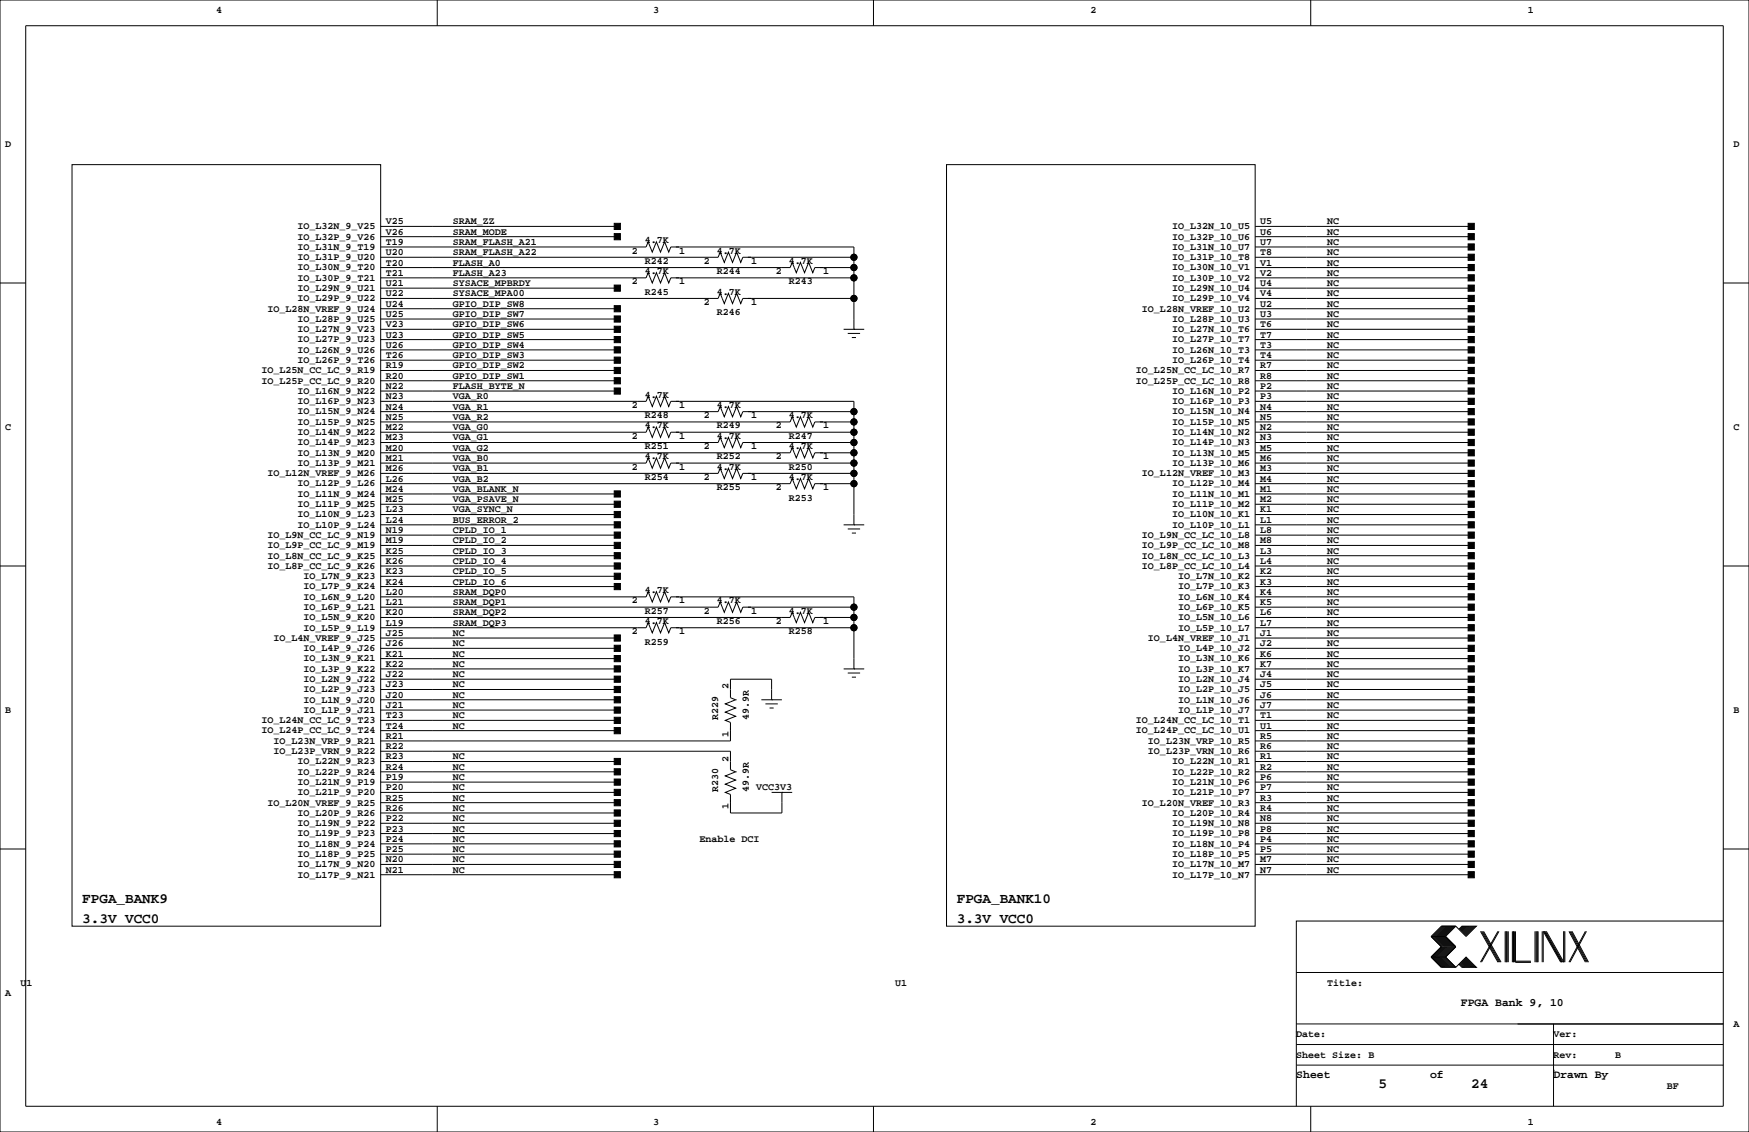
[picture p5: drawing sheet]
<svg xmlns="http://www.w3.org/2000/svg" width="432mm" height="279mm" viewBox="0 0 432 279" stroke-linecap="round" stroke-linejoin="round" font-family="sans-serif">
<g fill="none" stroke="#000" stroke-width=".25">
<path d="M0 0h431.8v279.4h-431.8zM6.3 6.4h419.1v266.6h-419.1zM107.9 0v6.4M215.6 0v6.4M323.6 0v6.4M17.8 40.6h76.2v188h-76.2zM94 55.9h58.4M94 58.4h58.4M160 59.7h.1M160 59.7l1 2.5 1.1-2.5 1 2.5 1-2.5 1 2.5 .5-1.2h45.2v20.3M160 59.7l-.5 1.3h-65.5M233.7 40.6h76.2v188h-76.2z"/>
<path d="M309.9 55.9h53.3M309.9 58.4h53.3M0 69.8h6.3M94 76.2h58.4M94 78.7h58.4M94 71.1h58.4M160 67.3h.1M160 67.3l1 2.5 1.1-2.5 1 2.5 1-2.5 1 2.5 .5-1.2h45.2M160 67.3l-.5 1.3h-65.5M177.8 72.4h.1M177.8 72.4l1 2.5 1-2.5 1 2.5 1.1-2.5 1 2.5 .5-1.2h27.4M177.8 62.2h.1"/>
<path d="M177.8 62.2l1 2.6 1-2.6 1 2.6 1.1-2.6 1 2.6 .5-1.3h27.4M177.8 72.4l-.5 1.3h-83.3M177.8 62.2l-.5 1.3h-83.3M195.6 64.8h.1M195.6 64.8l1 2.5 1-2.5 1 2.5 1-2.5 1.1 2.5 .5-1.3h9.6M195.6 64.8l-.5 1.2h-101.1M309.9 76.2h53.3M309.9 78.7h53.3M309.9 71.1h53.3M309.9 73.7h53.3M309.9 66h53.3M309.9 68.6h53.3"/>
<path d="M309.9 61h53.3M309.9 63.5h53.3M425.4 69.8h6.4M94 96.5h58.4M94 91.4h58.4M94 94h58.4M94 86.4h58.4M94 88.9h58.4M94 81.3h58.4M94 83.8h58.4M160 97.8h.1M160 97.8l1 2.5 1.1-2.5 1 2.5 1-2.5 1 2.5 .5-1.2h45.2v30.4"/>
<path d="M160 97.8l-.5 1.3h-65.5M208.3 81.3h5.1M209.3 82.3h3M210.3 83.3h1M210.8 81.3h.1M309.9 96.5h53.3M309.9 99.1h53.3M309.9 91.4h53.3M309.9 94h53.3M309.9 86.4h53.3M309.9 88.9h53.3M309.9 81.3h53.3"/>
<path d="M309.9 83.8h53.3M160 113h.1M160 113l1 2.6 1.1-2.6 1 2.6 1-2.6 1 2.6 .5-1.3h45.2M160 105.4h.1M160 105.4l1 2.5 1.1-2.5 1 2.5 1-2.5 1 2.5 .5-1.2h45.2M160 113l-.5 1.3h-65.5M160 105.4l-.5 1.3h-65.5M177.8 115.6h.1M177.8 115.6l1 2.5 1-2.5 1 2.5 1.1-2.5 1 2.5 .5-1.3h27.4M177.8 107.9h.1M177.8 107.9l1 2.6 1-2.6 1 2.6 1.1-2.6 1 2.6 .5-1.3h27.4M177.8 100.3h.1"/>
<path d="M177.8 100.3l1 2.6 1-2.6 1 2.6 1.1-2.6 1 2.6 .5-1.3h27.4M177.8 115.6l-.5 1.2h-83.3M177.8 107.9l-.5 1.3h-83.3M177.8 100.3l-.5 1.3h-83.3M195.6 118.1h.1M195.6 118.1l1 2.6 1-2.6 1 2.6 1-2.6 1.1 2.6 .5-1.3h9.6M195.6 110.5h.1M195.6 110.5l1 2.5 1-2.5 1 2.5 1-2.5 1.1 2.5 .5-1.2h9.6M195.6 102.9h.1M195.6 102.9l1 2.5 1-2.5 1 2.5 1-2.5 1.1 2.5 .5-1.3h9.6M195.6 118.1l-.5 1.3h-101.1M195.6 110.5l-.5 1.3h-101.1"/>
<path d="M195.6 102.9l-.5 1.2h-101.1M309.9 116.8h53.3M309.9 119.4h53.3M309.9 111.8h53.3M309.9 114.3h53.3M309.9 106.7h53.3M309.9 109.2h53.3M309.9 101.6h53.3M309.9 104.1h53.3M0 139.7h6.3M94 129.5h58.4M94 127h58.4"/>
<path d="M94 121.9h58.4M94 124.5h58.4M94 137.2h58.4M94 139.7h58.4M94 132.1h58.4M94 134.6h58.4M208.3 129.5h5.1M209.3 130.6h3M210.3 131.6h1M210.8 129.5h.1M309.9 129.5h53.3M309.9 127h53.3"/>
<path d="M309.9 121.9h53.3M309.9 124.5h53.3M309.9 137.2h53.3M309.9 139.7h53.3M309.9 132.1h53.3M309.9 134.6h53.3M425.4 139.7h6.4M94 157.5h58.4M94 142.2h58.4M94 144.8h58.4M160 153.7h.1M160 153.7l1 2.5 1.1-2.5 1 2.5 1-2.5 1 2.5 .5-1.3h45.2"/>
<path d="M160 146h.1M160 146l1 2.6 1.1-2.6 1 2.6 1-2.6 1 2.6 .5-1.3h45.2v17.8M160 153.7l-.5 1.2h-65.5M160 146l-.5 1.3h-65.5M177.8 148.6h.1M177.8 148.6l1 2.5 1-2.5 1 2.5 1.1-2.5 1 2.5 .5-1.2h27.4M177.8 148.6l-.5 1.3h-83.3M195.6 151.1h.1M195.6 151.1l1 2.6 1-2.6 1 2.6 1-2.6 1.1 2.6 .5-1.3h9.6M195.6 151.1l-.5 1.3h-101.1M309.9 157.5h53.3M309.9 152.4h53.3"/>
<path d="M309.9 154.9h53.3M309.9 147.3h53.3M309.9 149.9h53.3M309.9 142.2h53.3M309.9 144.8h53.3M94 165.1h58.4M94 172.7h58.4M94 175.3h58.4M94 177.8h58.4M94 167.6h58.4M94 170.2h58.4M94 162.6h58.4"/>
<path d="M94 160h58.4M181.6 172.7h.1M181.6 172.7l-2.5 1 2.5 1.1-2.5 1 2.5 1-2.5 1 1.2 .5v4.6h-86.3M181.6 172.7l-1.3-.5v-4.6h10.2v5.1M188 172.7h5M189 173.7h3M190 174.8h1M190.5 172.7h.1M208.3 165.1h5.1M209.3 166.1h3M210.3 167.1h1M210.8 165.1h.1"/>
<path d="M309.9 165.1h53.3M309.9 172.7h53.3M309.9 175.3h53.3M309.9 177.8h53.3M309.9 167.6h53.3M309.9 170.2h53.3M309.9 162.6h53.3M309.9 160h53.3M94 198.1h58.4M94 193h58.4M94 195.6h58.4M94 188h58.4"/>
<path d="M94 190.5h58.4M94 185.4h86.3v4.6l1.3 .5M94 180.3h58.4M181.6 190.5h.1M181.6 190.5l-2.5 1 2.5 1-2.5 1 2.5 1.1-2.5 1 1.2 .5v4.6h12.7v-5.1M190.5 195.6h5.1M193 195.6h.1M309.9 198.1h53.3M309.9 193h53.3M309.9 195.6h53.3M309.9 188h53.3M309.9 190.5h53.3"/>
<path d="M309.9 182.9h53.3M309.9 185.4h53.3M309.9 180.3h53.3M0 209.5h6.3M94 213.4h58.4M94 215.9h58.4M94 208.3h58.4M94 210.8h58.4M94 203.2h58.4M94 205.7h58.4M94 200.7h58.4M309.9 213.4h53.3"/>
<path d="M309.9 215.9h53.3M309.9 208.3h53.3M309.9 210.8h53.3M309.9 203.2h53.3M309.9 205.7h53.3M309.9 200.7h53.3M425.4 209.5h6.4M353.3 236.2l2.6 2.6h3.5M353.3 231.1l2.6 2.6-2.6 2.5M353.3 236.2h3.6M353.3 231.1h3.6M356.1 228.6l-2.5 2.5 2.5 2.6-2.5 2.5 2.5 2.6"/>
<path d="M356.4 228.6l-2.6 2.5 2.6 2.6-2.6 2.5 2.6 2.6M356.6 228.6l-2.5 2.5 2.5 2.6-2.5 2.5 2.5 2.6M356.9 228.6l-2.6 2.5 2.6 2.6-2.6 2.5 2.6 2.6M356.9 231.1l2.5 2.6-2.5 2.5M356.9 236.2l2.5 2.6M357.1 228.6l-2.5 2.5 2.5 2.6-2.5 2.5 2.5 2.6M357.4 228.6l-2.6 2.5 2.6 2.6-2.6 2.5 2.6 2.6M357.6 228.6l-2.5 2.5 2.5 2.6-2.5 2.5 2.5 2.6M357.9 228.6l-2.6 2.5 2.6 2.6-2.6 2.5 2.6 2.6M358.1 228.6l-2.5 2.5 2.5 2.6-2.5 2.5 2.5 2.6M358.4 228.6l-2.5 2.5 2.5 2.6-2.5 2.5 2.5 2.6M358.6 228.6l-2.5 2.5 2.5 2.6-2.5 2.5 2.5 2.6"/>
<path d="M358.9 228.6l-2.5 2.5 2.5 2.6-2.5 2.5 2.5 2.6M359.2 228.6l-2.6 2.5 2.6 2.6-2.6 2.5 2.6 2.6M359.4 228.6l2.5 2.5 2.6-2.5h-3.6l-.7 .8M359.4 228.6h-3.5l-2.6 2.5M359.4 228.6l-2.5 2.5M360.2 238l.7 .8h3.6l-2.6-2.6-2.5 2.6M360.4 237.7l1 1.1M360.4 238l.8 .8M360.7 237.5l1.2 1.3M360.7 237.7l1 1.1M360.9 237.2l1.6 1.6M360.9 237.5l1.3 1.3"/>
<path d="M361.2 237l1.8 1.8M361.2 237.2l1.5 1.6M361.2 228.6l-.8 .8M361.4 236.7l2.1 2.1M361.4 237l1.8 1.8M361.4 228.6l-1 1M361.7 236.5l2.3 2.3M361.7 236.7l2 2.1M361.7 228.6l-1 1M361.9 236.5l2.3 2.3M361.9 228.6l-1.2 1.3M362.2 228.6l-1.3 1.3"/>
<path d="M362.5 228.6l-1.6 1.5M362.7 228.6l-1.5 1.5M363 228.6l-1.8 1.8M363.2 228.6l-1.8 1.8M363.5 228.6l-2.1 2M363.7 228.6l-2 2M364 228.6l-2.3 2.3M364.2 228.6l-2.3 2.3M365.5 229.9l4.3 7.6M365.8 229.9l4.3 7.6M366 229.9l4.3 7.6M366.3 229.9l4.3 7.6"/>
<path d="M369.8 229.9l-4.3 7.6M370.1 229.9l-4.3 7.6M371.6 229.9v7.6M371.9 229.9v7.6M372.1 229.9v7.6M372.4 229.9v7.6M373.4 229.9v7.6M373.6 229.9v7.6M373.9 229.9v7.6M374.1 229.9v7.6h3.9M374.1 237.2h3.9M379 229.9v7.6"/>
<path d="M379.2 229.9v7.6M379.5 229.9v7.6M379.7 229.9v7.6M380.7 229.9v7.6M381 237.5v-7.6l4.3 7.6M381.3 229.9l4.3 7.6M381.5 229.9l4.3 7.6M381.8 229.9l4.3 7.6v-7.6M386.3 229.9v7.6M387.3 229.9l4.1 7.6M387.6 229.9l4.1 7.6M387.9 229.9l4 7.6"/>
<path d="M388.1 229.9l4.1 7.6M391.4 229.9l-4.1 7.6M391.7 229.9l-4.1 7.6M425.4 227.3h-105.4v35.6M320 257.8h105.4M320 252.7h105.4M320 240h105.4M383.5 252.7v20.3M107.9 273v6.4M215.6 273v6.4M320 262.9v10.1M320 262.9h105.4"/>
<path d="M323.6 273v6.4M383.5 264.2h.1"/>
<circle cx="210.8" cy="66" r=".76"/>
<circle cx="210.8" cy="73.7" r=".76"/>
<circle cx="210.8" cy="68.6" r=".76"/>
<circle cx="210.8" cy="63.5" r=".76"/>
<circle cx="210.8" cy="106.7" r=".76"/>
<circle cx="210.8" cy="119.4" r=".76"/>
<circle cx="210.8" cy="109.2" r=".76"/>
<circle cx="210.8" cy="101.6" r=".76"/>
<circle cx="210.8" cy="114.3" r=".76"/>
<circle cx="210.8" cy="104.1" r=".76"/>
<circle cx="210.8" cy="116.8" r=".76"/>
<circle cx="210.8" cy="111.8" r=".76"/>
<circle cx="210.8" cy="152.4" r=".76"/>
<circle cx="210.8" cy="154.9" r=".76"/>
<circle cx="210.8" cy="149.9" r=".76"/>
</g>
<g fill="#000" stroke="#000" stroke-width=".25">
<path d="M151.6 57.7h1.6v1.5h-1.6z" fill-rule="evenodd"/>
<path d="M151.6 55.1h1.6v1.5h-1.6z" fill-rule="evenodd"/>
<path d="M362.5 55.1h1.5v1.5h-1.5z" fill-rule="evenodd"/>
<path d="M362.5 57.7h1.5v1.5h-1.5z" fill-rule="evenodd"/>
<path d="M151.6 78h1.6v1.5h-1.6z" fill-rule="evenodd"/>
<path d="M151.6 75.4h1.6v1.6h-1.6z" fill-rule="evenodd"/>
<path d="M151.6 70.4h1.6v1.5h-1.6z" fill-rule="evenodd"/>
<path d="M362.5 75.4h1.5v1.6h-1.5z" fill-rule="evenodd"/>
<path d="M362.5 78h1.5v1.5h-1.5z" fill-rule="evenodd"/>
<path d="M362.5 70.4h1.5v1.5h-1.5z" fill-rule="evenodd"/>
<path d="M362.5 72.9h1.5v1.5h-1.5z" fill-rule="evenodd"/>
<path d="M362.5 65.3h1.5v1.5h-1.5z" fill-rule="evenodd"/>
<path d="M362.5 67.8h1.5v1.5h-1.5z" fill-rule="evenodd"/>
<path d="M362.5 60.2h1.5v1.5h-1.5z" fill-rule="evenodd"/>
<path d="M362.5 62.7h1.5v1.6h-1.5z" fill-rule="evenodd"/>
<path d="M151.6 90.7h1.6v1.5h-1.6z" fill-rule="evenodd"/>
<path d="M151.6 88.1h1.6v1.6h-1.6z" fill-rule="evenodd"/>
<path d="M151.6 85.6h1.6v1.5h-1.6z" fill-rule="evenodd"/>
<path d="M151.6 83.1h1.6v1.5h-1.6z" fill-rule="evenodd"/>
<path d="M151.6 80.5h1.6v1.5h-1.6z" fill-rule="evenodd"/>
<path d="M151.6 95.8h1.6v1.5h-1.6z" fill-rule="evenodd"/>
<path d="M151.6 93.2h1.6v1.5h-1.6z" fill-rule="evenodd"/>
<path d="M362.5 95.8h1.5v1.5h-1.5z" fill-rule="evenodd"/>
<path d="M362.5 98.3h1.5v1.5h-1.5z" fill-rule="evenodd"/>
<path d="M362.5 90.7h1.5v1.5h-1.5z" fill-rule="evenodd"/>
<path d="M362.5 93.2h1.5v1.5h-1.5z" fill-rule="evenodd"/>
<path d="M362.5 85.6h1.5v1.5h-1.5z" fill-rule="evenodd"/>
<path d="M362.5 88.1h1.5v1.6h-1.5z" fill-rule="evenodd"/>
<path d="M362.5 80.5h1.5v1.5h-1.5z" fill-rule="evenodd"/>
<path d="M362.5 83.1h1.5v1.5h-1.5z" fill-rule="evenodd"/>
<path d="M362.5 116.1h1.5v1.5h-1.5z" fill-rule="evenodd"/>
<path d="M362.5 111h1.5v1.5h-1.5z" fill-rule="evenodd"/>
<path d="M362.5 113.5h1.5v1.6h-1.5z" fill-rule="evenodd"/>
<path d="M362.5 105.9h1.5v1.5h-1.5z" fill-rule="evenodd"/>
<path d="M362.5 108.5h1.5v1.5h-1.5z" fill-rule="evenodd"/>
<path d="M362.5 100.8h1.5v1.6h-1.5z" fill-rule="evenodd"/>
<path d="M362.5 103.4h1.5v1.5h-1.5z" fill-rule="evenodd"/>
<path d="M151.6 133.9h1.6v1.5h-1.6z" fill-rule="evenodd"/>
<path d="M151.6 131.3h1.6v1.5h-1.6z" fill-rule="evenodd"/>
<path d="M151.6 136.4h1.6v1.5h-1.6z" fill-rule="evenodd"/>
<path d="M151.6 123.7h1.6v1.5h-1.6z" fill-rule="evenodd"/>
<path d="M151.6 126.2h1.6v1.6h-1.6z" fill-rule="evenodd"/>
<path d="M151.6 128.8h1.6v1.5h-1.6z" fill-rule="evenodd"/>
<path d="M151.6 121.2h1.6v1.5h-1.6z" fill-rule="evenodd"/>
<path d="M362.5 126.2h1.5v1.6h-1.5z" fill-rule="evenodd"/>
<path d="M362.5 128.8h1.5v1.5h-1.5z" fill-rule="evenodd"/>
<path d="M362.5 121.2h1.5v1.5h-1.5z" fill-rule="evenodd"/>
<path d="M362.5 123.7h1.5v1.5h-1.5z" fill-rule="evenodd"/>
<path d="M362.5 118.6h1.5v1.5h-1.5z" fill-rule="evenodd"/>
<path d="M362.5 136.4h1.5v1.5h-1.5z" fill-rule="evenodd"/>
<path d="M362.5 131.3h1.5v1.5h-1.5z" fill-rule="evenodd"/>
<path d="M362.5 133.9h1.5v1.5h-1.5z" fill-rule="evenodd"/>
<path d="M151.6 156.7h1.6v1.5h-1.6z" fill-rule="evenodd"/>
<path d="M151.6 138.9h1.6v1.6h-1.6z" fill-rule="evenodd"/>
<path d="M151.6 141.5h1.6v1.5h-1.6z" fill-rule="evenodd"/>
<path d="M151.6 144h1.6v1.5h-1.6z" fill-rule="evenodd"/>
<path d="M362.5 156.7h1.5v1.5h-1.5z" fill-rule="evenodd"/>
<path d="M362.5 151.6h1.5v1.6h-1.5z" fill-rule="evenodd"/>
<path d="M362.5 154.2h1.5v1.5h-1.5z" fill-rule="evenodd"/>
<path d="M362.5 146.6h1.5v1.5h-1.5z" fill-rule="evenodd"/>
<path d="M362.5 149.1h1.5v1.5h-1.5z" fill-rule="evenodd"/>
<path d="M362.5 141.5h1.5v1.5h-1.5z" fill-rule="evenodd"/>
<path d="M362.5 144h1.5v1.5h-1.5z" fill-rule="evenodd"/>
<path d="M362.5 138.9h1.5v1.6h-1.5z" fill-rule="evenodd"/>
<path d="M151.6 161.8h1.6v1.5h-1.6z" fill-rule="evenodd"/>
<path d="M151.6 164.3h1.6v1.6h-1.6z" fill-rule="evenodd"/>
<path d="M151.6 166.9h1.6v1.5h-1.6z" fill-rule="evenodd"/>
<path d="M151.6 169.4h1.6v1.5h-1.6z" fill-rule="evenodd"/>
<path d="M151.6 172h1.6v1.5h-1.6z" fill-rule="evenodd"/>
<path d="M151.6 174.5h1.6v1.5h-1.6z" fill-rule="evenodd"/>
<path d="M151.6 177h1.6v1.6h-1.6z" fill-rule="evenodd"/>
<path d="M151.6 159.3h1.6v1.5h-1.6z" fill-rule="evenodd"/>
<path d="M362.5 172h1.5v1.5h-1.5z" fill-rule="evenodd"/>
<path d="M362.5 174.5h1.5v1.5h-1.5z" fill-rule="evenodd"/>
<path d="M362.5 177h1.5v1.6h-1.5z" fill-rule="evenodd"/>
<path d="M362.5 166.9h1.5v1.5h-1.5z" fill-rule="evenodd"/>
<path d="M362.5 169.4h1.5v1.5h-1.5z" fill-rule="evenodd"/>
<path d="M362.5 161.8h1.5v1.5h-1.5z" fill-rule="evenodd"/>
<path d="M362.5 164.3h1.5v1.6h-1.5z" fill-rule="evenodd"/>
<path d="M362.5 159.3h1.5v1.5h-1.5z" fill-rule="evenodd"/>
<path d="M151.6 197.4h1.6v1.5h-1.6z" fill-rule="evenodd"/>
<path d="M151.6 179.6h1.6v1.5h-1.6z" fill-rule="evenodd"/>
<path d="M151.6 187.2h1.6v1.5h-1.6z" fill-rule="evenodd"/>
<path d="M151.6 189.7h1.6v1.6h-1.6z" fill-rule="evenodd"/>
<path d="M151.6 192.3h1.6v1.5h-1.6z" fill-rule="evenodd"/>
<path d="M151.6 194.8h1.6v1.5h-1.6z" fill-rule="evenodd"/>
<path d="M362.5 197.4h1.5v1.5h-1.5z" fill-rule="evenodd"/>
<path d="M362.5 192.3h1.5v1.5h-1.5z" fill-rule="evenodd"/>
<path d="M362.5 194.8h1.5v1.5h-1.5z" fill-rule="evenodd"/>
<path d="M362.5 187.2h1.5v1.5h-1.5z" fill-rule="evenodd"/>
<path d="M362.5 189.7h1.5v1.6h-1.5z" fill-rule="evenodd"/>
<path d="M362.5 182.1h1.5v1.5h-1.5z" fill-rule="evenodd"/>
<path d="M362.5 184.7h1.5v1.5h-1.5z" fill-rule="evenodd"/>
<path d="M362.5 179.6h1.5v1.5h-1.5z" fill-rule="evenodd"/>
<path d="M151.6 207.5h1.6v1.5h-1.6z" fill-rule="evenodd"/>
<path d="M151.6 210.1h1.6v1.5h-1.6z" fill-rule="evenodd"/>
<path d="M151.6 212.6h1.6v1.5h-1.6z" fill-rule="evenodd"/>
<path d="M151.6 215.1h1.6v1.6h-1.6z" fill-rule="evenodd"/>
<path d="M151.6 205h1.6v1.5h-1.6z" fill-rule="evenodd"/>
<path d="M151.6 202.4h1.6v1.6h-1.6z" fill-rule="evenodd"/>
<path d="M151.6 199.9h1.6v1.5h-1.6z" fill-rule="evenodd"/>
<path d="M362.5 212.6h1.5v1.5h-1.5z" fill-rule="evenodd"/>
<path d="M362.5 215.1h1.5v1.6h-1.5z" fill-rule="evenodd"/>
<path d="M362.5 207.5h1.5v1.5h-1.5z" fill-rule="evenodd"/>
<path d="M362.5 210.1h1.5v1.5h-1.5z" fill-rule="evenodd"/>
<path d="M362.5 202.4h1.5v1.6h-1.5z" fill-rule="evenodd"/>
<path d="M362.5 205h1.5v1.5h-1.5z" fill-rule="evenodd"/>
<path d="M362.5 199.9h1.5v1.5h-1.5z" fill-rule="evenodd"/>
<circle cx="210.8" cy="66" r=".76"/>
<circle cx="210.8" cy="73.7" r=".76"/>
<circle cx="210.8" cy="68.6" r=".76"/>
<circle cx="210.8" cy="63.5" r=".76"/>
<circle cx="210.8" cy="106.7" r=".76"/>
<circle cx="210.8" cy="119.4" r=".76"/>
<circle cx="210.8" cy="109.2" r=".76"/>
<circle cx="210.8" cy="101.6" r=".76"/>
<circle cx="210.8" cy="114.3" r=".76"/>
<circle cx="210.8" cy="104.1" r=".76"/>
<circle cx="210.8" cy="116.8" r=".76"/>
<circle cx="210.8" cy="111.8" r=".76"/>
<circle cx="210.8" cy="152.4" r=".76"/>
<circle cx="210.8" cy="154.9" r=".76"/>
<circle cx="210.8" cy="149.9" r=".76"/>
</g>
<g font-size="3.5">
<text x="20.3" y="222.8">FPGA_BANK9</text>
<text x="20.3" y="227.9">3.3V VCC0</text>
<text x="236.2" y="227.9">3.3V VCC0</text>
<text x="236.2" y="222.8">FPGA_BANK10</text>
<text x="340.4" y="268.5">5</text>
<text x="363.2" y="268.5">24</text>
</g>
<g font-size="2.8">
<text x="360.7" y="248.3">FPGA Bank 9, 10</text>
<text x="320" y="266.1">Sheet</text>
<text x="353.1" y="266.1">of</text>
<text x="383.5" y="266.1">Drawn By</text>
</g>
<g font-size="2.5">
<text x="53.3" y="3.3">4</text>
<text x="161.3" y="3.3">3</text>
<text x="269.2" y="3.3">2</text>
<text x="377.2" y="3.3">1</text>
<text x="1.3" y="36.3">D</text>
<text x="428" y="36.3">D</text>
<text x="73.4" y="59.1">IO_L32P_9_V26</text>
<text x="73.4" y="56.6">IO_L32N_9_V25</text>
<text x="95.2" y="57.9">V26</text>
<text x="95.2" y="55.4">V25</text>
<text x="111.8" y="55.4">SRAM_ZZ</text>
<text x="111.8" y="57.9">SRAM_MODE</text>
<text x="289.3" y="59.1">IO_L32P_10_U6</text>
<text x="289.3" y="56.6">IO_L32N_10_U5</text>
<text x="311.2" y="55.4">U5</text>
<text x="311.2" y="57.9">U6</text>
<text x="327.7" y="57.9">NC</text>
<text x="327.7" y="55.4">NC</text>
<text x="73.4" y="64.2">IO_L31P_9_U20</text>
<text x="73.4" y="61.7">IO_L31N_9_T19</text>
<text x="95.2" y="65.5">T20</text>
<text x="95.2" y="63">U20</text>
<text x="95.2" y="60.5">T19</text>
<text x="111.8" y="65.5">FLASH_A0</text>
<text x="111.8" y="60.5">SRAM_FLASH_A21</text>
<text x="111.8" y="63">SRAM_FLASH_A22</text>
<text x="156" y="62.6">2</text>
<text x="159.2" y="65.1">R242</text>
<text x="159.2" y="60">4.7K</text>
<text x="167.6" y="62.6">1</text>
<text x="173.8" y="65.1">2</text>
<text x="177" y="62.6">4.7K</text>
<text x="185.4" y="65.1">1</text>
<text x="194.7" y="65.1">4.7K</text>
<text x="289.3" y="64.2">IO_L31P_10_T8</text>
<text x="289.3" y="61.7">IO_L31N_10_U7</text>
<text x="311.2" y="65.5">V1</text>
<text x="311.2" y="60.5">U7</text>
<text x="311.2" y="63">T8</text>
<text x="327.7" y="63">NC</text>
<text x="327.7" y="60.5">NC</text>
<text x="327.7" y="65.5">NC</text>
<text x="73.4" y="71.8">IO_L29N_9_U21</text>
<text x="73.4" y="69.3">IO_L30P_9_T21</text>
<text x="73.4" y="66.7">IO_L30N_9_T20</text>
<text x="95.2" y="70.6">U21</text>
<text x="95.2" y="68.1">T21</text>
<text x="111.8" y="68.1">FLASH_A23</text>
<text x="111.8" y="70.6">SYSACE_MPBRDY</text>
<text x="156" y="70.2">2</text>
<text x="159.2" y="67.7">4.7K</text>
<text x="167.6" y="70.2">1</text>
<text x="177" y="67.7">R244</text>
<text x="191.6" y="67.7">2</text>
<text x="194.7" y="70.2">R243</text>
<text x="203.2" y="67.7">1</text>
<text x="289.3" y="71.8">IO_L29N_10_U4</text>
<text x="289.3" y="69.3">IO_L30P_10_V2</text>
<text x="289.3" y="66.7">IO_L30N_10_V1</text>
<text x="311.2" y="70.6">U4</text>
<text x="311.2" y="68.1">V2</text>
<text x="327.7" y="68.1">NC</text>
<text x="327.7" y="70.6">NC</text>
<text x="66" y="76.9">IO_L28N_VREF_9_U24</text>
<text x="73.4" y="74.4">IO_L29P_9_U22</text>
<text x="95.2" y="75.7">U24</text>
<text x="95.2" y="73.2">U22</text>
<text x="111.8" y="73.2">SYSACE_MPA00</text>
<text x="111.8" y="75.7">GPIO_DIP_SW8</text>
<text x="159.2" y="72.7">R245</text>
<text x="173.8" y="75.3">2</text>
<text x="177" y="72.7">4.7K</text>
<text x="177" y="77.8">R246</text>
<text x="185.4" y="75.3">1</text>
<text x="281.9" y="76.9">IO_L28N_VREF_10_U2</text>
<text x="289.3" y="74.4">IO_L29P_10_V4</text>
<text x="311.2" y="75.7">U2</text>
<text x="311.2" y="73.2">V4</text>
<text x="327.7" y="73.2">NC</text>
<text x="327.7" y="75.7">NC</text>
<text x="73.4" y="82">IO_L27N_9_V23</text>
<text x="73.4" y="79.4">IO_L28P_9_U25</text>
<text x="95.2" y="83.3">U23</text>
<text x="95.2" y="80.8">V23</text>
<text x="95.2" y="78.2">U25</text>
<text x="111.8" y="78.2">GPIO_DIP_SW7</text>
<text x="111.8" y="80.8">GPIO_DIP_SW6</text>
<text x="111.8" y="83.3">GPIO_DIP_SW5</text>
<text x="289.3" y="82">IO_L27N_10_T6</text>
<text x="289.3" y="79.4">IO_L28P_10_U3</text>
<text x="311.2" y="80.8">T6</text>
<text x="311.2" y="83.3">T7</text>
<text x="311.2" y="78.2">U3</text>
<text x="327.7" y="78.2">NC</text>
<text x="327.7" y="83.3">NC</text>
<text x="327.7" y="80.8">NC</text>
<text x="73.4" y="89.6">IO_L26P_9_T26</text>
<text x="73.4" y="87.1">IO_L26N_9_U26</text>
<text x="73.4" y="84.5">IO_L27P_9_U23</text>
<text x="95.2" y="88.4">T26</text>
<text x="95.2" y="85.9">U26</text>
<text x="111.8" y="85.9">GPIO_DIP_SW4</text>
<text x="111.8" y="88.4">GPIO_DIP_SW3</text>
<text x="289.3" y="89.6">IO_L26P_10_T4</text>
<text x="289.3" y="87.1">IO_L26N_10_T3</text>
<text x="289.3" y="84.5">IO_L27P_10_T7</text>
<text x="311.2" y="85.9">T3</text>
<text x="311.2" y="88.4">T4</text>
<text x="327.7" y="88.4">NC</text>
<text x="327.7" y="85.9">NC</text>
<text x="64.6" y="94.7">IO_L25P_CC_LC_9_R20</text>
<text x="64.6" y="92.1">IO_L25N_CC_LC_9_R19</text>
<text x="95.2" y="93.5">R20</text>
<text x="95.2" y="90.9">R19</text>
<text x="111.8" y="93.5">GPIO_DIP_SW1</text>
<text x="111.8" y="90.9">GPIO_DIP_SW2</text>
<text x="280.5" y="94.7">IO_L25P_CC_LC_10_R8</text>
<text x="280.5" y="92.1">IO_L25N_CC_LC_10_R7</text>
<text x="311.2" y="90.9">R7</text>
<text x="311.2" y="93.5">R8</text>
<text x="327.7" y="93.5">NC</text>
<text x="327.7" y="90.9">NC</text>
<text x="73.4" y="99.8">IO_L16P_9_N23</text>
<text x="73.4" y="97.2">IO_L16N_9_N22</text>
<text x="95.2" y="101.1">N24</text>
<text x="95.2" y="98.6">N23</text>
<text x="95.2" y="96">N22</text>
<text x="111.8" y="96">FLASH_BYTE_N</text>
<text x="111.8" y="101.1">VGA_R1</text>
<text x="111.8" y="98.6">VGA_R0</text>
<text x="156" y="100.7">2</text>
<text x="159.2" y="98.1">4.7K</text>
<text x="167.6" y="100.7">1</text>
<text x="177" y="100.7">4.7K</text>
<text x="289.3" y="99.8">IO_L16P_10_P3</text>
<text x="289.3" y="97.2">IO_L16N_10_P2</text>
<text x="311.2" y="101.1">N4</text>
<text x="311.2" y="96">P2</text>
<text x="311.2" y="98.6">P3</text>
<text x="327.7" y="98.6">NC</text>
<text x="327.7" y="96">NC</text>
<text x="327.7" y="101.1">NC</text>
<text x="1.3" y="106.2">C</text>
<text x="73.4" y="107.4">IO_L14N_9_M22</text>
<text x="73.4" y="104.8">IO_L15P_9_N25</text>
<text x="73.4" y="102.3">IO_L15N_9_N24</text>
<text x="95.2" y="106.2">M22</text>
<text x="95.2" y="103.6">N25</text>
<text x="111.8" y="103.6">VGA_R2</text>
<text x="111.8" y="106.2">VGA_G0</text>
<text x="159.2" y="103.2">R248</text>
<text x="159.2" y="105.8">4.7K</text>
<text x="173.8" y="103.2">2</text>
<text x="177" y="105.8">R249</text>
<text x="185.4" y="103.2">1</text>
<text x="191.6" y="105.8">2</text>
<text x="194.7" y="103.2">4.7K</text>
<text x="203.2" y="105.8">1</text>
<text x="289.3" y="107.4">IO_L14N_10_N2</text>
<text x="289.3" y="104.8">IO_L15P_10_N5</text>
<text x="289.3" y="102.3">IO_L15N_10_N4</text>
<text x="311.2" y="106.2">N2</text>
<text x="311.2" y="103.6">N5</text>
<text x="327.7" y="103.6">NC</text>
<text x="327.7" y="106.2">NC</text>
<text x="428" y="106.2">C</text>
<text x="73.4" y="112.5">IO_L13N_9_M20</text>
<text x="73.4" y="109.9">IO_L14P_9_M23</text>
<text x="95.2" y="113.8">M21</text>
<text x="95.2" y="111.3">M20</text>
<text x="95.2" y="108.7">M23</text>
<text x="111.8" y="111.3">VGA_G2</text>
<text x="111.8" y="108.7">VGA_G1</text>
<text x="111.8" y="113.8">VGA_B0</text>
<text x="156" y="108.3">2</text>
<text x="159.2" y="110.8">R251</text>
<text x="159.2" y="113.4">4.7K</text>
<text x="167.6" y="108.3">1</text>
<text x="173.8" y="110.8">2</text>
<text x="177" y="113.4">R252</text>
<text x="177" y="108.3">4.7K</text>
<text x="185.4" y="110.8">1</text>
<text x="191.6" y="113.4">2</text>
<text x="194.7" y="108.3">R247</text>
<text x="194.7" y="110.8">4.7K</text>
<text x="203.2" y="113.4">1</text>
<text x="289.3" y="112.5">IO_L13N_10_M5</text>
<text x="289.3" y="109.9">IO_L14P_10_N3</text>
<text x="311.2" y="111.3">M5</text>
<text x="311.2" y="113.8">M6</text>
<text x="311.2" y="108.7">N3</text>
<text x="327.7" y="108.7">NC</text>
<text x="327.7" y="113.8">NC</text>
<text x="327.7" y="111.3">NC</text>
<text x="66" y="117.5">IO_L12N_VREF_9_M26</text>
<text x="73.4" y="115">IO_L13P_9_M21</text>
<text x="95.2" y="118.9">L26</text>
<text x="95.2" y="116.3">M26</text>
<text x="111.8" y="118.9">VGA_B2</text>
<text x="111.8" y="116.3">VGA_B1</text>
<text x="156" y="115.9">2</text>
<text x="159.2" y="118.5">R254</text>
<text x="167.6" y="115.9">1</text>
<text x="173.8" y="118.5">2</text>
<text x="177" y="115.9">4.7K</text>
<text x="185.4" y="118.5">1</text>
<text x="194.7" y="115.9">R250</text>
<text x="194.7" y="118.5">4.7K</text>
<text x="281.9" y="117.5">IO_L12N_VREF_10_M3</text>
<text x="289.3" y="115">IO_L13P_10_M6</text>
<text x="311.2" y="116.3">M3</text>
<text x="311.2" y="118.9">M4</text>
<text x="327.7" y="118.9">NC</text>
<text x="327.7" y="116.3">NC</text>
<text x="73.4" y="125.2">IO_L11P_9_M25</text>
<text x="73.4" y="122.6">IO_L11N_9_M24</text>
<text x="73.4" y="120.1">IO_L12P_9_L26</text>
<text x="95.2" y="124">M25</text>
<text x="95.2" y="121.4">M24</text>
<text x="111.8" y="121.4">VGA_BLANK_N</text>
<text x="111.8" y="124">VGA_PSAVE_N</text>
<text x="177" y="121">R255</text>
<text x="191.6" y="121">2</text>
<text x="194.7" y="123.5">R253</text>
<text x="203.2" y="121">1</text>
<text x="289.3" y="125.2">IO_L11P_10_M2</text>
<text x="289.3" y="122.6">IO_L11N_10_M1</text>
<text x="289.3" y="120.1">IO_L12P_10_M4</text>
<text x="311.2" y="121.4">M1</text>
<text x="311.2" y="124">M2</text>
<text x="327.7" y="124">NC</text>
<text x="327.7" y="121.4">NC</text>
<text x="73.4" y="130.2">IO_L10P_9_L24</text>
<text x="73.4" y="127.7">IO_L10N_9_L23</text>
<text x="95.2" y="131.6">N19</text>
<text x="95.2" y="129">L24</text>
<text x="95.2" y="126.5">L23</text>
<text x="111.8" y="129">BUS_ERROR_2</text>
<text x="111.8" y="126.5">VGA_SYNC_N</text>
<text x="111.8" y="131.6">CPLD_IO_1</text>
<text x="289.3" y="130.2">IO_L10P_10_L1</text>
<text x="289.3" y="127.7">IO_L10N_10_K1</text>
<text x="311.2" y="126.5">K1</text>
<text x="311.2" y="129">L1</text>
<text x="311.2" y="131.6">L8</text>
<text x="327.7" y="131.6">NC</text>
<text x="327.7" y="129">NC</text>
<text x="327.7" y="126.5">NC</text>
<text x="66" y="137.9">IO_L8N_CC_LC_9_K25</text>
<text x="66" y="135.3">IO_L9P_CC_LC_9_M19</text>
<text x="66" y="132.8">IO_L9N_CC_LC_9_N19</text>
<text x="95.2" y="136.7">K25</text>
<text x="95.2" y="134.1">M19</text>
<text x="111.8" y="136.7">CPLD_IO_3</text>
<text x="111.8" y="134.1">CPLD_IO_2</text>
<text x="281.9" y="137.9">IO_L8N_CC_LC_10_L3</text>
<text x="281.9" y="135.3">IO_L9P_CC_LC_10_M8</text>
<text x="281.9" y="132.8">IO_L9N_CC_LC_10_L8</text>
<text x="311.2" y="136.7">L3</text>
<text x="311.2" y="134.1">M8</text>
<text x="327.7" y="134.1">NC</text>
<text x="327.7" y="136.7">NC</text>
<text x="66" y="140.4">IO_L8P_CC_LC_9_K26</text>
<text x="74.9" y="142.9">IO_L7N_9_K23</text>
<text x="95.2" y="141.7">K23</text>
<text x="95.2" y="139.2">K26</text>
<text x="111.8" y="141.7">CPLD_IO_5</text>
<text x="111.8" y="139.2">CPLD_IO_4</text>
<text x="281.9" y="140.4">IO_L8P_CC_LC_10_L4</text>
<text x="290.8" y="142.9">IO_L7N_10_K2</text>
<text x="311.2" y="141.7">K2</text>
<text x="311.2" y="139.2">L4</text>
<text x="327.7" y="139.2">NC</text>
<text x="327.7" y="141.7">NC</text>
<text x="74.9" y="148">IO_L6N_9_L20</text>
<text x="74.9" y="145.5">IO_L7P_9_K24</text>
<text x="95.2" y="149.4">L21</text>
<text x="95.2" y="146.8">L20</text>
<text x="95.2" y="144.3">K24</text>
<text x="111.8" y="149.4">SRAM_DQP1</text>
<text x="111.8" y="144.3">CPLD_IO_6</text>
<text x="111.8" y="146.8">SRAM_DQP0</text>
<text x="156" y="148.9">2</text>
<text x="159.2" y="146.4">4.7K</text>
<text x="167.6" y="148.9">1</text>
<text x="177" y="148.9">4.7K</text>
<text x="290.8" y="148">IO_L6N_10_K4</text>
<text x="290.8" y="145.5">IO_L7P_10_K3</text>
<text x="311.2" y="146.8">K4</text>
<text x="311.2" y="149.4">K5</text>
<text x="311.2" y="144.3">K3</text>
<text x="327.7" y="144.3">NC</text>
<text x="327.7" y="149.4">NC</text>
<text x="327.7" y="146.8">NC</text>
<text x="74.9" y="155.6">IO_L5P_9_L19</text>
<text x="74.9" y="153.1">IO_L5N_9_K20</text>
<text x="74.9" y="150.6">IO_L6P_9_L21</text>
<text x="95.2" y="154.4">L19</text>
<text x="95.2" y="151.9">K20</text>
<text x="111.8" y="151.9">SRAM_DQP2</text>
<text x="111.8" y="154.4">SRAM_DQP3</text>
<text x="159.2" y="151.5">R257</text>
<text x="159.2" y="154">4.7K</text>
<text x="173.8" y="151.5">2</text>
<text x="177" y="154">R256</text>
<text x="185.4" y="151.5">1</text>
<text x="191.6" y="154">2</text>
<text x="194.7" y="151.5">4.7K</text>
<text x="203.2" y="154">1</text>
<text x="290.8" y="155.6">IO_L5P_10_L7</text>
<text x="290.8" y="153.1">IO_L5N_10_L6</text>
<text x="290.8" y="150.6">IO_L6P_10_K5</text>
<text x="311.2" y="151.9">L6</text>
<text x="311.2" y="154.4">L7</text>
<text x="327.7" y="154.4">NC</text>
<text x="327.7" y="151.9">NC</text>
<text x="67.5" y="158.2">IO_L4N_VREF_9_J25</text>
<text x="74.9" y="160.7">IO_L4P_9_J26</text>
<text x="95.2" y="159.5">J26</text>
<text x="95.2" y="157">J25</text>
<text x="111.8" y="159.5">NC</text>
<text x="111.8" y="157">NC</text>
<text x="156" y="156.6">2</text>
<text x="159.2" y="159.1">R259</text>
<text x="167.6" y="156.6">1</text>
<text x="194.7" y="156.6">R258</text>
<text x="283.4" y="158.2">IO_L4N_VREF_10_J1</text>
<text x="290.8" y="160.7">IO_L4P_10_J2</text>
<text x="311.2" y="157">J1</text>
<text x="311.2" y="159.5">J2</text>
<text x="327.7" y="159.5">NC</text>
<text x="327.7" y="157">NC</text>
<text x="74.9" y="165.8">IO_L3P_9_K22</text>
<text x="74.9" y="163.3">IO_L3N_9_K21</text>
<text x="95.2" y="167.1">J22</text>
<text x="95.2" y="164.6">K22</text>
<text x="95.2" y="162.1">K21</text>
<text x="111.8" y="167.1">NC</text>
<text x="111.8" y="164.6">NC</text>
<text x="111.8" y="162.1">NC</text>
<text x="290.8" y="165.8">IO_L3P_10_K7</text>
<text x="290.8" y="163.3">IO_L3N_10_K6</text>
<text x="311.2" y="167.1">J4</text>
<text x="311.2" y="162.1">K6</text>
<text x="311.2" y="164.6">K7</text>
<text x="327.7" y="164.6">NC</text>
<text x="327.7" y="162.1">NC</text>
<text x="327.7" y="167.1">NC</text>
<text x="74.9" y="173.4">IO_L1N_9_J20</text>
<text x="74.9" y="170.9">IO_L2P_9_J23</text>
<text x="74.9" y="168.3">IO_L2N_9_J22</text>
<text x="95.2" y="172.2">J20</text>
<text x="95.2" y="169.7">J23</text>
<text x="111.8" y="172.2">NC</text>
<text x="111.8" y="169.7">NC</text>
<text x="179.8" y="170.2" transform="rotate(-90 179.8 170.2)">2</text>
<text x="290.8" y="173.4">IO_L1N_10_J6</text>
<text x="290.8" y="170.9">IO_L2P_10_J5</text>
<text x="290.8" y="168.3">IO_L2N_10_J4</text>
<text x="311.2" y="172.2">J6</text>
<text x="311.2" y="169.7">J5</text>
<text x="327.7" y="169.7">NC</text>
<text x="327.7" y="172.2">NC</text>
<text x="1.3" y="176">B</text>
<text x="64.6" y="178.5">IO_L24N_CC_LC_9_T23</text>
<text x="74.9" y="176">IO_L1P_9_J21</text>
<text x="95.2" y="179.8">T24</text>
<text x="95.2" y="177.3">T23</text>
<text x="95.2" y="174.8">J21</text>
<text x="111.8" y="179.8">NC</text>
<text x="111.8" y="177.3">NC</text>
<text x="111.8" y="174.8">NC</text>
<text x="177.3" y="177.8" transform="rotate(-90 177.3 177.8)">R229</text>
<text x="184.9" y="177.8" transform="rotate(-90 184.9 177.8)">49.9R</text>
<text x="280.5" y="178.5">IO_L24N_CC_LC_10_T1</text>
<text x="290.8" y="176">IO_L1P_10_J7</text>
<text x="311.2" y="174.8">J7</text>
<text x="311.2" y="177.3">T1</text>
<text x="311.2" y="179.8">U1</text>
<text x="327.7" y="179.8">NC</text>
<text x="327.7" y="177.3">NC</text>
<text x="327.7" y="174.8">NC</text>
<text x="428" y="176">B</text>
<text x="64.6" y="181">IO_L24P_CC_LC_9_T24</text>
<text x="67.5" y="183.6">IO_L23N_VRP_9_R21</text>
<text x="95.2" y="184.9">R22</text>
<text x="95.2" y="182.4">R21</text>
<text x="179.8" y="181.8" transform="rotate(-90 179.8 181.8)">1</text>
<text x="280.5" y="181">IO_L24P_CC_LC_10_U1</text>
<text x="283.4" y="183.6">IO_L23N_VRP_10_R5</text>
<text x="311.2" y="182.4">R5</text>
<text x="311.2" y="184.9">R6</text>
<text x="327.7" y="184.9">NC</text>
<text x="327.7" y="182.4">NC</text>
<text x="67.5" y="186.1">IO_L23P_VRN_9_R22</text>
<text x="73.4" y="191.2">IO_L22P_9_R24</text>
<text x="73.4" y="188.7">IO_L22N_9_R23</text>
<text x="95.2" y="190">R24</text>
<text x="95.2" y="187.5">R23</text>
<text x="111.8" y="190">NC</text>
<text x="111.8" y="187.5">NC</text>
<text x="179.8" y="188" transform="rotate(-90 179.8 188)">2</text>
<text x="283.4" y="186.1">IO_L23P_VRN_10_R6</text>
<text x="289.3" y="191.2">IO_L22P_10_R2</text>
<text x="289.3" y="188.7">IO_L22N_10_R1</text>
<text x="311.2" y="187.5">R1</text>
<text x="311.2" y="190">R2</text>
<text x="327.7" y="190">NC</text>
<text x="327.7" y="187.5">NC</text>
<text x="73.4" y="196.3">IO_L21P_9_P20</text>
<text x="73.4" y="193.7">IO_L21N_9_P19</text>
<text x="95.2" y="197.6">R25</text>
<text x="95.2" y="195.1">P20</text>
<text x="95.2" y="192.5">P19</text>
<text x="111.8" y="195.1">NC</text>
<text x="111.8" y="192.5">NC</text>
<text x="111.8" y="197.6">NC</text>
<text x="177.3" y="195.6" transform="rotate(-90 177.3 195.6)">R230</text>
<text x="184.9" y="195.6" transform="rotate(-90 184.9 195.6)">49.9R</text>
<text x="186.7" y="195.1">VCC3V3</text>
<text x="289.3" y="196.3">IO_L21P_10_P7</text>
<text x="289.3" y="193.7">IO_L21N_10_P6</text>
<text x="311.2" y="197.6">R3</text>
<text x="311.2" y="192.5">P6</text>
<text x="311.2" y="195.1">P7</text>
<text x="327.7" y="195.1">NC</text>
<text x="327.7" y="192.5">NC</text>
<text x="327.7" y="197.6">NC</text>
<text x="66" y="198.8">IO_L20N_VREF_9_R25</text>
<text x="73.4" y="203.9">IO_L19N_9_P22</text>
<text x="73.4" y="201.4">IO_L20P_9_R26</text>
<text x="95.2" y="202.7">P22</text>
<text x="95.2" y="200.2">R26</text>
<text x="111.8" y="200.2">NC</text>
<text x="111.8" y="202.7">NC</text>
<text x="179.8" y="199.6" transform="rotate(-90 179.8 199.6)">1</text>
<text x="281.9" y="198.8">IO_L20N_VREF_10_R3</text>
<text x="289.3" y="203.9">IO_L19N_10_N8</text>
<text x="289.3" y="201.4">IO_L20P_10_R4</text>
<text x="311.2" y="202.7">N8</text>
<text x="311.2" y="200.2">R4</text>
<text x="327.7" y="200.2">NC</text>
<text x="327.7" y="202.7">NC</text>
<text x="73.4" y="209">IO_L18N_9_P24</text>
<text x="73.4" y="206.4">IO_L19P_9_P23</text>
<text x="95.2" y="207.8">P24</text>
<text x="95.2" y="205.2">P23</text>
<text x="111.8" y="205.2">NC</text>
<text x="111.8" y="207.8">NC</text>
<text x="172.7" y="207.8">Enable DCI</text>
<text x="289.3" y="209">IO_L18N_10_P4</text>
<text x="289.3" y="206.4">IO_L19P_10_P8</text>
<text x="311.2" y="207.8">P4</text>
<text x="311.2" y="205.2">P8</text>
<text x="327.7" y="205.2">NC</text>
<text x="327.7" y="207.8">NC</text>
<text x="73.4" y="214.1">IO_L17N_9_N20</text>
<text x="73.4" y="211.5">IO_L18P_9_P25</text>
<text x="95.2" y="215.4">N21</text>
<text x="95.2" y="212.9">N20</text>
<text x="95.2" y="210.3">P25</text>
<text x="111.8" y="215.4">NC</text>
<text x="111.8" y="212.9">NC</text>
<text x="111.8" y="210.3">NC</text>
<text x="289.3" y="214.1">IO_L17N_10_M7</text>
<text x="289.3" y="211.5">IO_L18P_10_P5</text>
<text x="311.2" y="212.9">M7</text>
<text x="311.2" y="215.4">N7</text>
<text x="311.2" y="210.3">P5</text>
<text x="327.7" y="210.3">NC</text>
<text x="327.7" y="215.4">NC</text>
<text x="327.7" y="212.9">NC</text>
<text x="73.4" y="216.6">IO_L17P_9_N21</text>
<text x="289.3" y="216.6">IO_L17P_10_N7</text>
<text x="1.3" y="245.9">A</text>
<text x="5.1" y="243.3">U1</text>
<text x="221" y="243.3">U1</text>
<text x="327.7" y="243.3">Title:</text>
<text x="320" y="256">Date:</text>
<text x="383.5" y="256">Ver:</text>
<text x="428" y="253.5">A</text>
<text x="320" y="261.1">Sheet Size: B</text>
<text x="383.5" y="261.1">Rev:</text>
<text x="398.8" y="261.1">B</text>
<text x="411.5" y="268.7">BF</text>
<text x="53.3" y="277.6">4</text>
<text x="161.3" y="277.6">3</text>
<text x="269.2" y="277.6">2</text>
<text x="377.2" y="277.6">1</text>
</g>
</svg>
